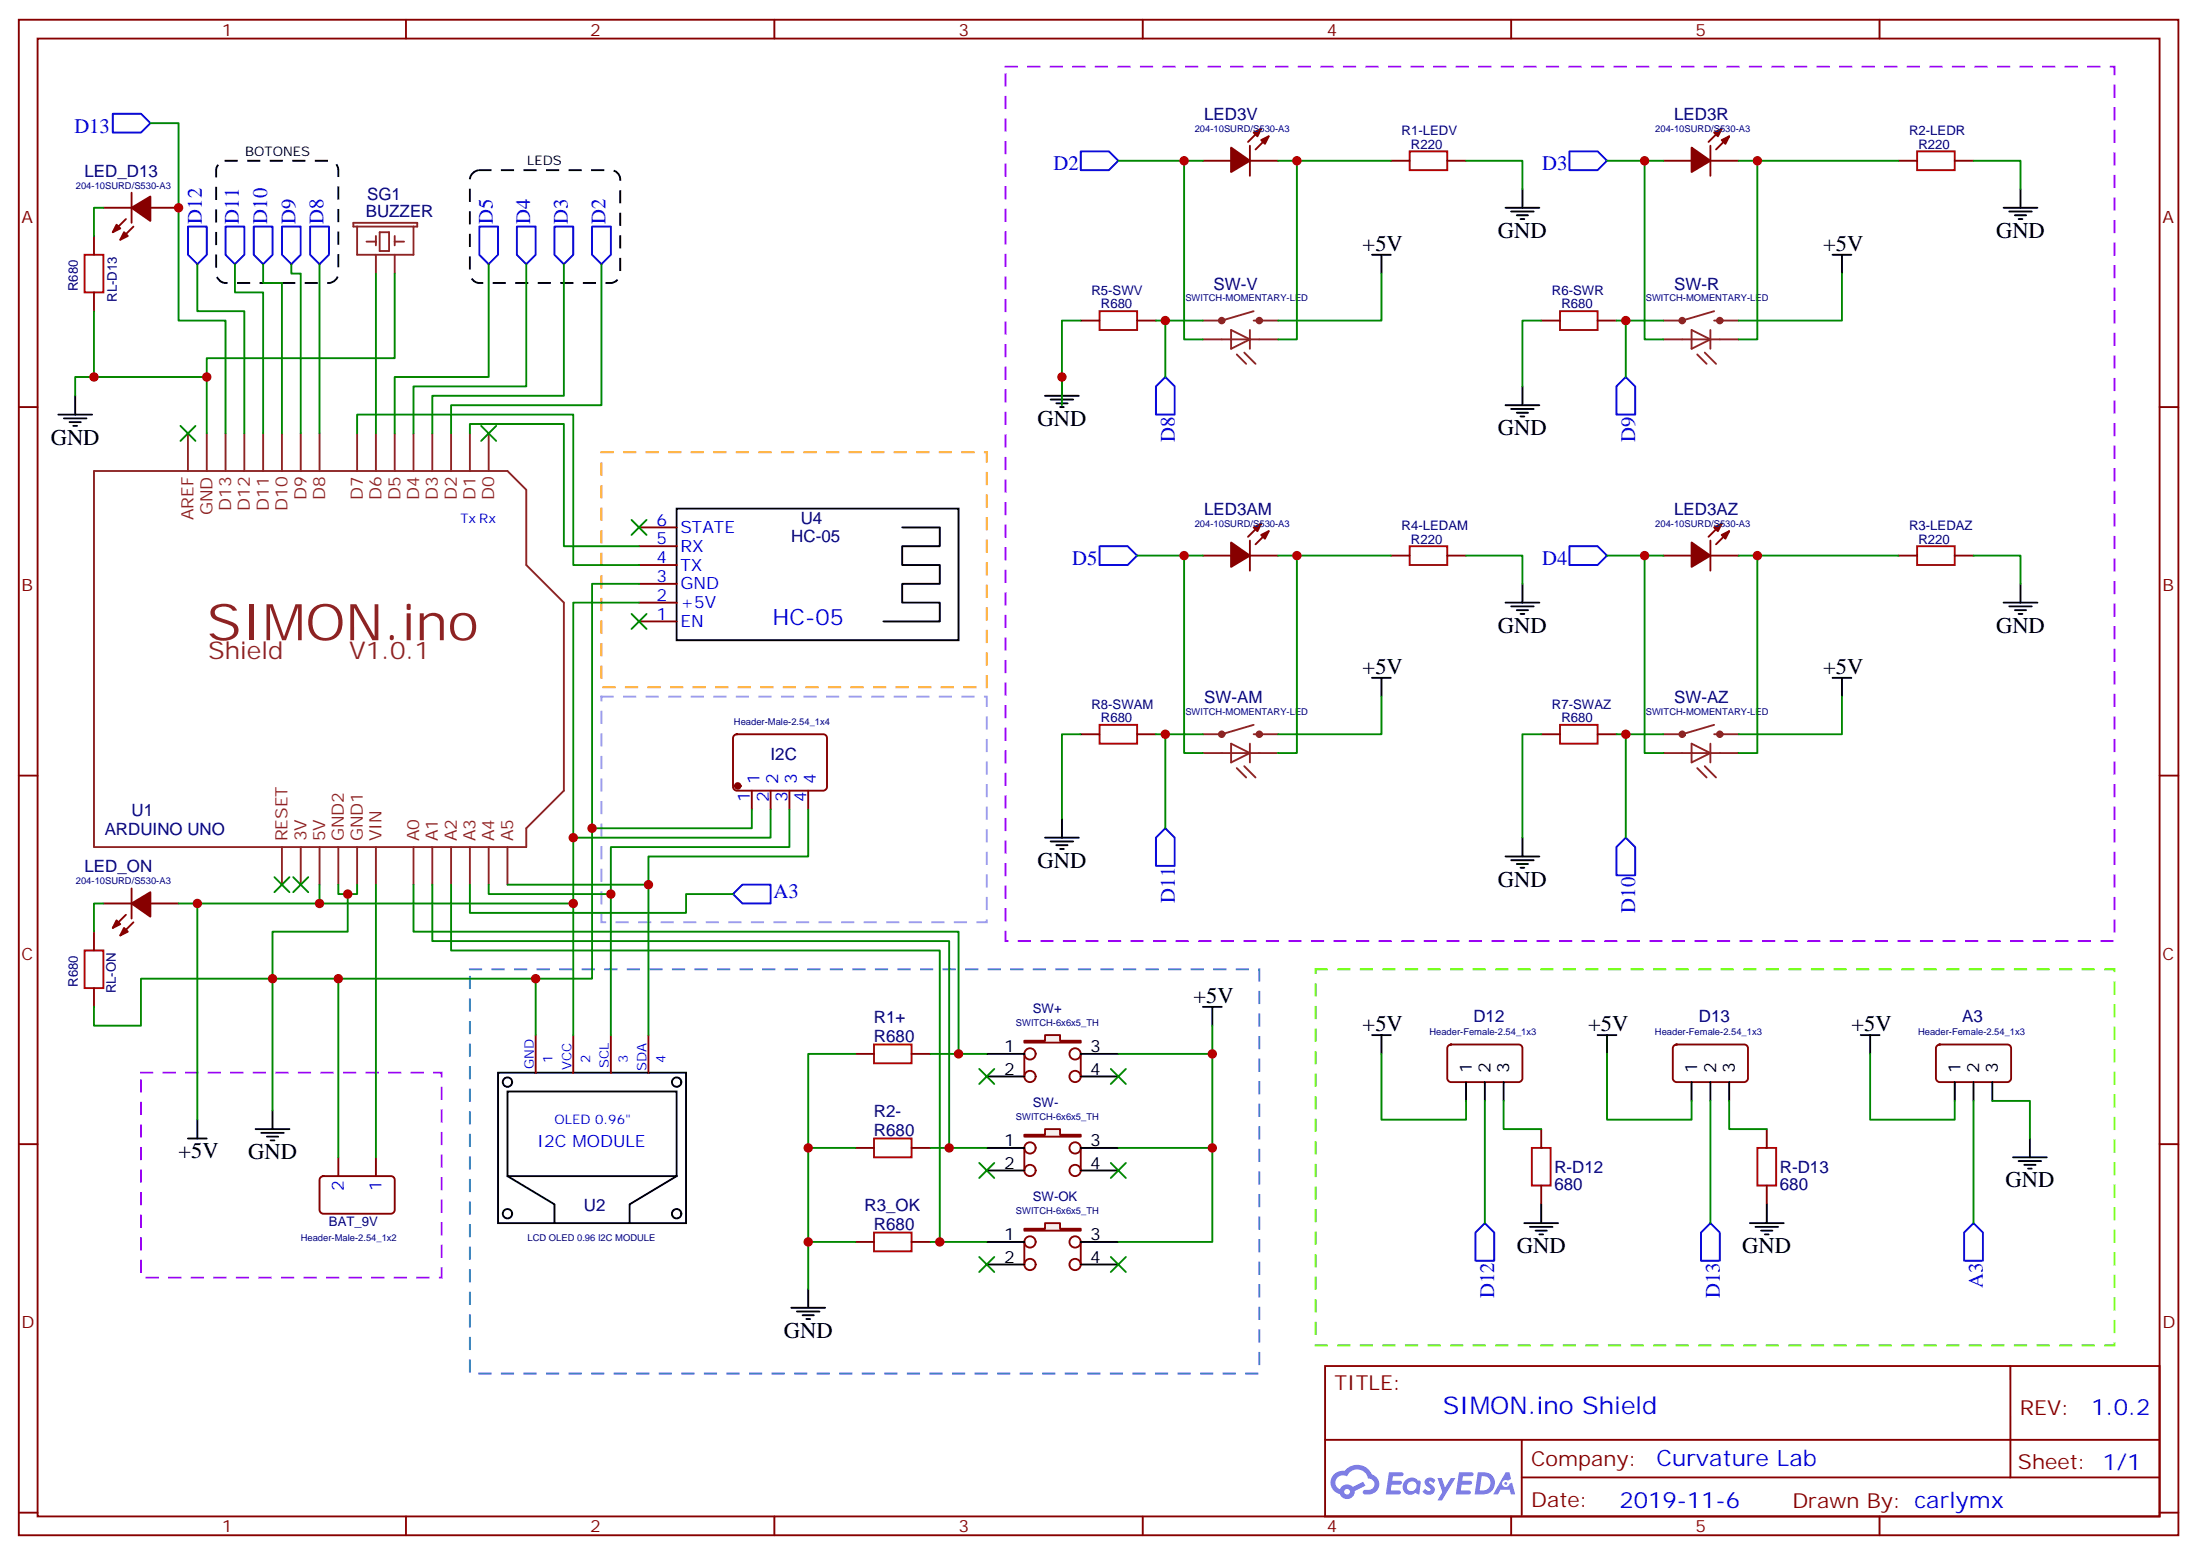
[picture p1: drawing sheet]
<svg xmlns="http://www.w3.org/2000/svg" width="413mm" height="292mm" viewBox="0 0 413 292" stroke-linecap="round" stroke-linejoin="round" font-family="sans-serif">
<path d="M42.3 30.2h19.4a1.76 1.76 0 0 1 1.8 1.7v19.4a1.89 1.89 0 0 1-1.8 1.8h-19.4a1.89 1.89 0 0 1-1.7-1.8v-19.4a1.89 1.89 0 0 1 1.7-1.7M90 31.9h24.7a1.76 1.76 0 0 1 1.7 1.8v17.6a1.89 1.89 0 0 1-1.7 1.8h-24.7a1.89 1.89 0 0 1-1.8-1.8v-17.6a1.89 1.89 0 0 1 1.8-1.8" fill="none" stroke="#000" stroke-width=".35" stroke-dasharray="2.1 2.1"/>
<path d="M88.2 181.9h148.2v75.8h-148.2z" fill="none" stroke="#09f" stroke-width=".35" stroke-dasharray="2.1 2.1"/>
<path d="M112.9 84.8h72.3v44.1h-72.3z" fill="none" stroke="#f90" stroke-width=".35" stroke-dasharray="2.1 2.1"/>
<path d="M246.9 181.9h150v70.5h-150z" fill="none" stroke="#6f0" stroke-width=".35" stroke-dasharray="2.1 2.1"/>
<path d="M188.7 12.5h208.2v164.1h-208.2z" fill="none" stroke="#90f" stroke-width=".35" stroke-dasharray="2.1 2.1"/>
<path d="M112.9 130.7h72.3v42.3h-72.3z" fill="none" stroke="#99f" stroke-width=".35" stroke-dasharray="2.1 2.1"/>
<path d="M26.5 201.3h56.4v38.4h-56.4z" fill="none" stroke="#90c" stroke-width=".35" stroke-dasharray="2.1 2.1"/>
<g fill="none" stroke="#870000" stroke-width=".35">
<path d="M3.5 3.7h405.4v284.3h-405.4zM7.1 7.2h398.2v277.3h-398.2zM76.2 3.7v3.5M145.3 3.7v3.5M214.5 3.7v3.5M283.6 3.7v3.5M352.8 3.7v3.5M3.5 76.4h3.6M405.3 76.4h3.6M3.5 145.5h3.6M405.3 145.5h3.6M3.5 214.7h3.6"/>
<path d="M405.3 214.7h3.6M248.7 256.3h156.6v28.2h-156.6zM377.3 256.3v20.9M248.7 270.1h156.5M285.6 277.2h119.6M285.6 270.1v14.2M3.5 283.8h3.6M76.2 284.5v3.5M145.3 284.5v3.5M214.5 284.5v3.5M283.6 284.5v3.5M352.8 284.5v3.5"/>
<path d="M405.3 283.8h3.6"/>
</g>
<g fill="#5487ff">
<path d="M267.7 277.5a1.22 1.22 0 0 1 1.7 .2l-.4 .6a.47 .47 0 0 0-.3-.4 .47 .47 0 0 0-.5 .2v.1a1.55 1.55 0 0 1 1.1 1.5 1.34 1.34 0 0 1-2.3 .2l.5-.6a.6 .6 0 0 0 .5 .5 .6 .6 0 0 0 .5-.3l-.1-.2a1.25 1.25 0 0 1-.9-1.7z"/>
<path d="M260.7 276.2h1.5a1.22 1.22 0 0 1 1.2 .2 .37 .37 0 0 1-.3 .6h-1.7l-.1 .8h1.5a.37 .37 0 0 1 .3 .4 .37 .37 0 0 1-.3 .4h-1.6l-.2 1.1h.8a1.15 1.15 0 0 1 1.1 .1 .36 .36 0 0 1-.3 .6h-2.5z"/>
<path d="M273.8 276.2h1.6a1.23 1.23 0 0 1 1.1 .2 .37 .37 0 0 1-.3 .6h-1.6l-.2 .8h1.6a.37 .37 0 0 1 .3 .4 .37 .37 0 0 1-.4 .4l-1.6-.1-.1 1.1h.7a1.15 1.15 0 0 1 1.1 .2 .36 .36 0 0 1-.3 .6h-2.4z"/>
<path d="M282.6 276.2h.7l.3 1.3-.6 .3a.69 .69 0 0 0-1 .3 .69 .69 0 0 0 .4 .9 .69 .69 0 0 0 .9-.6l.5-.2 .6 2.2h-.8l-.2-.9h-1.8l-.5 .9h-.8z"/>
<path d="M269.8 277.3h.8l.6 1.8 1.1-1.8h.9l-2.6 4.2h-.8l.9-1.5z"/>
<path d="M277.4 276.2l-.6 4.2h1.3a2.11 2.11 0 0 0 2.5-2.1 2.11 2.11 0 0 0-2.5-2.1zM278.1 277a1.39 1.39 0 0 1 1.7 1.4 1.39 1.39 0 0 1-1.8 1.2h-.3z"/>
<path d="M263.7 277.8a1.47 1.47 0 0 0-.1 2.1 1.47 1.47 0 0 0 2.1 .1l.7 .4 .3-2.3-.2-.3h-.4a1.49 1.49 0 0 0-2.4 0zM264.4 278.2a.91 .91 0 0 1 1.5 .4 .91 .91 0 0 1-1 1.2 .87 .87 0 0 1-.8-.6 .87 .87 0 0 1 .3-1z"/>
<path d="M250.4 276.6a2.18 2.18 0 0 0 1.1 3.7 1.44 1.44 0 0 0 1.6 .9 1.44 1.44 0 0 0 1.2-1.4l2-1.1-.5-.7-1.9 1a1.47 1.47 0 0 0-2.4 .4 1.39 1.39 0 0 1-.7-1.9 1.39 1.39 0 0 1 2-.5 2.08 2.08 0 0 1 2.2-1.3 2.08 2.08 0 0 1 1.8 1.7 1.07 1.07 0 0 1 1.2 1 1.07 1.07 0 0 1-1 1.1h-.7a.43 .43 0 0 0-.5 .4 .43 .43 0 0 0 .4 .5 2.02 2.02 0 0 0 2.3-.8 2.02 2.02 0 0 0-.2-2.5l-.8-.5a2.98 2.98 0 0 0-5.1-.6l-1.1 .1zM252.3 279.9a.55 .55 0 0 1 1.1 0 .55 .55 0 0 1-1.1 0z"/>
<circle cx="282.6" cy="278.3" r=".26"/>
</g>
<g fill="none" stroke="#8c2424" stroke-width=".35">
<path d="M66.3 41.8h12v.7h-12zM67 42.5v5.3h10.6v-5.3M68.8 45.3h1.8M70.6 44.3v1.7M70.6 47.8v3.5M71.3 43.6h1.7v3.5h-1.7zM74.1 44.3v1.7M74.1 47.8v3.5M74.1 45.3h1.7M235.3 58.4l-6 1.7h-3.5M321.7 58.4l-6 1.7h-3.5M225.8 63.7h14.1"/>
<path d="M231.1 61.9l3.5 1.8-3.5 1.7zM232.1 66.5l1.8 1.8M233.5 66.1l2.2 2.2M234.6 61.9v3.5M235.3 60.1h4.6M312.2 63.7h14.1M317.5 61.9l3.5 1.8-3.5 1.7zM318.6 66.5l1.7 1.8M320 66.1l2.1 2.2M321 61.9v3.5M321.7 60.1h4.6M17.6 88.4h77.6l3.6 3.5v14.1l7 7.1v35.2l-7 7.1v3.5h-81.2z"/>
<path d="M35.3 81.3v7.1M38.8 81.3v7.1M42.3 81.3v7.1M45.9 81.3v7.1M49.4 81.3v7.1M52.9 81.3v7.1M56.4 81.3v7.1M60 81.3v7.1M67 81.3v7.1M70.6 81.3v7.1M74.1 81.3v7.1M77.6 81.3v7.1"/>
<path d="M81.1 81.3v7.1M84.7 81.3v7.1M88.2 81.3v7.1M91.7 81.3v7.1M231.1 139.5l3.5 1.8-3.5 1.8zM234.6 139.5v3.6M235.3 136l-6 1.8h-3.5M235.3 137.8h4.6M317.5 139.5l3.5 1.8-3.5 1.8zM321 139.5v3.6M321.7 136l-6 1.8h-3.5M321.7 137.8h4.6"/>
<path d="M52.9 158.9v7.1M56.4 158.9v7.1M60 158.9v7.1M63.5 158.9v7.1M67 158.9v7.1M70.6 158.9v7.1M77.6 158.9v7.1M81.1 158.9v7.1M84.7 158.9v7.1M88.2 158.9v7.1M91.7 158.9v7.1M95.2 158.9v7.1"/>
<path d="M225.8 141.3h14.1M232.1 144.1l1.8 1.8M233.5 143.8l2.2 2.1M312.2 141.3h14.1M318.6 144.1l1.7 1.8M320 143.8l2.1 2.1"/>
</g>
<g fill="none" stroke="#870000" stroke-width=".35">
<path d="M19.4 39h5.3M24.7 36.2v5.6M28.2 39h5.3M225.8 30.2h5.3M234.6 27.3v5.7M234.6 30.2h5.3M236.7 24.2l-2.5 2.4M238.1 25.6l-2.4 2.4M261.1 30.2h3.5M271.6 30.2h3.6M312.2 30.2h5.3M321 30.2h5.3"/>
<path d="M321 27.3v5.7M323.1 24.2l-2.4 2.4M324.6 25.6l-2.5 2.4M356.3 30.2h3.5M366.9 30.2h3.5M17.6 44.3v3.5M17.6 54.9v3.5M23.6 41.1l-2.4 2.5M25 42.5l-2.4 2.5M202.8 60.1h3.6M213.4 60.1h3.6M289.3 60.1h3.5"/>
<path d="M299.9 60.1h3.5M119.9 99h7.1M236.7 98.2l-2.5 2.5M238.1 99.7l-2.4 2.4M323.1 98.2l-2.4 2.5M324.6 99.7l-2.5 2.4M119.9 116.6h7.1M119.9 113.1h7.1M119.9 109.5h7.1M119.9 106h7.1M119.9 102.5h7.1M225.8 104.2h5.3"/>
<path d="M234.6 101.4v5.7M234.6 104.2h5.3M261.1 104.2h3.5M271.6 104.2h3.6M312.2 104.2h5.3M321 101.4v5.7M321 104.2h5.3M356.3 104.2h3.5M366.9 104.2h3.5M202.8 137.8h3.6M213.4 137.8h3.6M289.3 137.8h3.5"/>
<path d="M299.9 137.8h3.5M160.5 197.7h3.5M171.1 197.7h3.5M192.3 197.7v4.3M202.8 197.7v4.3M63.5 217.1v3.6M70.6 217.1v3.6M160.5 215.4h3.5M171.1 215.4h3.5M60.2 220.9l.5-.2h12.7a.71 .71 0 0 1 .7 .7v5.6a.76 .76 0 0 1-.7 .7h-12.7a.76 .76 0 0 1-.7-.7v-5.6zM160.5 233h3.5M171.1 233h3.5"/>
</g>
<g fill="#870000" stroke="#870000" stroke-width=".35">
<path d="M236.7 26.3l1.4-.7-.7 1.4z"/>
<path d="M235.3 24.9l1.4-.7-.7 1.4z"/>
<path d="M231.1 27.7l3.5 2.5-3.5 2.1z"/>
<path d="M323.1 26.3l1.5-.7-.8 1.4z"/>
<path d="M321.7 24.9l1.4-.7-.7 1.4z"/>
<path d="M317.5 27.7l3.5 2.5-3.5 2.1z"/>
<path d="M323.1 100.4l1.5-.7-.8 1.4z"/>
<path d="M321.7 99l1.4-.8-.7 1.5z"/>
<path d="M317.5 101.8l3.5 2.4-3.5 2.2z"/>
<path d="M236.7 100.4l1.4-.7-.7 1.4z"/>
<path d="M235.3 99l1.4-.8-.7 1.5z"/>
<path d="M231.1 101.8l3.5 2.4-3.5 2.2z"/>
<path d="M21.9 42.2l.7 .7-1.4 .7z"/>
<path d="M23.3 43.6l.7 .7-1.4 .7z"/>
<path d="M24.7 39l3.5-2.1v4.6z"/>
</g>
<g fill="none" stroke="#8c2424" stroke-width=".71">
<circle cx="229.3" cy="60.1" r=".35"/>
<circle cx="236.4" cy="60.1" r=".35"/>
<circle cx="315.7" cy="60.1" r=".35"/>
<circle cx="322.8" cy="60.1" r=".35"/>
<circle cx="229.3" cy="137.8" r=".35"/>
<circle cx="236.4" cy="137.8" r=".35"/>
<circle cx="315.7" cy="137.8" r=".35"/>
<circle cx="322.8" cy="137.8" r=".35"/>
</g>
<path d="M264.6 28.4h7v3.5h-7zM359.8 28.4h7.1v3.5h-7.1zM15.9 47.8h3.5v7.1h-3.5zM206.4 58.4h7v3.5h-7zM292.8 58.4h7.1v3.5h-7.1zM264.6 102.5h7v3.5h-7zM359.8 102.5h7.1v3.5h-7.1zM206.4 136h7v3.5h-7zM292.8 136h7.1v3.5h-7.1zM164 196h7.1v3.5h-7.1zM164 213.6h7.1v3.5h-7.1zM164 231.2h7.1v3.6h-7.1z" fill="none" stroke="#a10000" stroke-width=".35"/>
<path d="M127 95.4h52.9v24.7h-52.9zM169.3 99h7.1v3.5h-7.1v3.5h7.1v3.5h-7.1v3.6h7.1v3.5h-10.6" fill="none" stroke="#000" stroke-width=".35"/>
<path d="M192.3 195.3h3.8v-1.1h2.9v1.1h3.8v.3h-10.5z" fill="#f0f0f0" stroke="#870000" stroke-width=".35"/>
<g fill="none" stroke="#870000" stroke-width=".35">
<path d="M192.3 215.4v4.2M202.8 215.4v4.2"/>
<circle cx="193.3" cy="197.7" r="1.06"/>
<circle cx="201.8" cy="197.7" r="1.06"/>
<circle cx="193.3" cy="202" r="1.06"/>
<circle cx="201.8" cy="202" r="1.06"/>
</g>
<path d="M185.2 197.7h7.1M202.8 197.7h7.1M185.2 202h7.1M202.8 202h7.1" fill="none" stroke="#000" stroke-width=".35"/>
<path d="M192.3 212.9h3.8v-1.1h2.9v1.1h3.8v.4h-10.5z" fill="#f0f0f0" stroke="#870000" stroke-width=".35"/>
<g fill="none" stroke="#870000" stroke-width=".35">
<path d="M192.3 233v4.2M202.8 233v4.2"/>
<circle cx="193.3" cy="215.4" r="1.06"/>
<circle cx="193.3" cy="219.6" r="1.06"/>
<circle cx="201.8" cy="219.6" r="1.06"/>
<circle cx="201.8" cy="215.4" r="1.06"/>
</g>
<path d="M185.2 215.4h7.1M185.2 219.6h7.1M202.8 215.4h7.1M202.8 219.6h7.1" fill="none" stroke="#000" stroke-width=".35"/>
<path d="M192.3 230.5h3.8v-1h2.9v1h3.8v.4h-10.5z" fill="#f0f0f0" stroke="#870000" stroke-width=".35"/>
<g fill="none" stroke="#870000" stroke-width=".35">
<path d="M137.8 138l.5-.2h16.2a.71 .71 0 0 1 .7 .7v9.1a.76 .76 0 0 1-.7 .7h-16.2a.76 .76 0 0 1-.7-.7v-9.1zM141.1 148.3v3.6M144.6 148.3v3.6M148.2 148.3v3.6M151.7 148.3v3.6M17.6 174.8v3.5M19.4 169.5h5.3M23.6 171.6l-2.4 2.5M24.7 166.7v5.6M25 173l-2.4 2.5M28.2 169.5h5.3M17.6 185.4v3.5"/>
<path d="M100.5 194.2v7.1M107.6 194.2v7.1M114.7 194.2v7.1M121.7 194.2v7.1M271.9 196.2l.4-.2h12.7a.71 .71 0 0 1 .8 .7v5.6a.76 .76 0 0 1-.8 .7h-12.7a.76 .76 0 0 1-.7-.7v-5.6zM314.2 196.2l.5-.2h12.7a.71 .71 0 0 1 .7 .7v5.6a.76 .76 0 0 1-.7 .7h-12.7a.76 .76 0 0 1-.7-.7v-5.6zM363.6 196.2l.5-.2h12.7a.71 .71 0 0 1 .7 .7v5.6a.76 .76 0 0 1-.7 .7h-12.7a.76 .76 0 0 1-.7-.7v-5.6zM289.3 211.8v3.6M331.6 211.8v3.6M289.3 222.4v3.6M331.6 222.4v3.6"/>
<circle cx="193.3" cy="233" r="1.06"/>
<circle cx="193.3" cy="237.2" r="1.06"/>
<circle cx="201.8" cy="237.2" r="1.06"/>
<circle cx="201.8" cy="233" r="1.06"/>
</g>
<g fill="none" stroke="#000" stroke-width=".35">
<path d="M282.6 39h6.3M283.6 39.7h4.3M285.8 35.5v3.5M376.1 39h6.3M377.1 39.7h4.3M379.2 35.5v3.5M257.5 47.8h3.6M259.3 47.8v3.5M284.7 40.4h2.1M285.4 41.1h.7M344 47.8h3.5M345.7 47.8v3.5"/>
<path d="M378.2 40.4h2.1M378.9 41.1h.7M10.9 77.8h6.4M12 78.5h4.2M13.1 79.2h2.1M13.8 79.9h.7M14.1 74.3v3.5M196.1 74.3h6.4M197.2 75h4.2M198.3 75.7h2.1M199 76.4h.7M199.3 70.7v3.6"/>
<path d="M282.6 76h6.3M283.6 76.7h4.3M284.7 77.4h2.1M285.4 78.1h.7M285.8 72.5v3.5M282.6 113.1h6.3M283.6 113.8h4.3M284.7 114.5h2.1M285.4 115.2h.7M285.8 109.5v3.6M376.1 113.1h6.3M377.1 113.8h4.3"/>
<path d="M378.2 114.5h2.1M378.9 115.2h.7M379.2 109.5v3.6M257.5 127.2h3.6M259.3 127.2v3.5M344 127.2h3.5M345.7 127.2v3.5M196.1 157.2h6.4M197.2 157.9h4.2M198.3 158.6h2.1M199 159.3h.7M199.3 153.6v3.6"/>
<path d="M285.8 157.2v3.5M282.6 160.7h6.3M283.6 161.4h4.3M284.7 162.1h2.1M285.4 162.8h.7M225.8 188.9h3.5M227.5 188.9v3.5M257.5 194.2h3.6M259.3 194.2v3.5M299.9 194.2h3.5M301.6 194.2v3.5M349.2 194.2h3.6"/>
<path d="M351 194.2v3.5M35.3 213.6h3.5M37 210.1v3.5M48 211.8h6.3M49 212.5h4.3M50.1 213.3h2.1M50.8 214h.7M51.2 208.3v3.5M93.5 201.3h35.3v28.2h-35.3zM95.2 204.8h31.8v15.9h-31.8zM275.2 203v3.6M278.7 203v3.6"/>
<path d="M282.2 203v3.6M317.5 203v3.6M321 203v3.6M324.6 203v3.6M366.9 203v3.6M370.4 203v3.6M373.9 203v3.6M377.8 217.1h6.4M378.9 217.8h4.2M379.9 218.5h2.2M380.6 219.3h.8M381 213.6v3.5"/>
<path d="M95.2 220.7l8.9 5.3v3.5M127 220.7l-8.8 5.3v3.5M185.2 233h7.1M185.2 237.2h7.1M202.8 233h7.1M202.8 237.2h7.1M286.1 229.5h6.4M287.2 230.2h4.2M288.2 230.9h2.1M288.9 231.6h.7M289.3 226v3.5M328.4 229.5h6.4"/>
<path d="M329.5 230.2h4.2M330.6 230.9h2.1M331.3 231.6h.7M331.6 226v3.5M148.5 245.4h6.4M149.6 246.1h4.2M150.6 246.8h2.2M151.3 247.5h.7M151.7 241.8v3.6"/>
<circle cx="95.3" cy="203" r=".88"/>
<circle cx="127" cy="203" r=".88"/>
<circle cx="95.3" cy="227.7" r=".88"/>
<circle cx="127" cy="227.7" r=".88"/>
</g>
<g fill="#870000" stroke="#870000" stroke-width=".35">
<path d="M21.9 172.7l.7 .7-1.4 .7z"/>
<path d="M23.3 174.1l.7 .7-1.4 .7z"/>
<path d="M24.7 169.5l3.5-2.1v4.6z"/>
<circle cx="138.5" cy="147.5" r=".53"/>
</g>
<path d="M15.9 178.3h3.5v7.1h-3.5zM287.5 215.4h3.5v7h-3.5zM329.8 215.4h3.6v7h-3.6z" fill="none" stroke="#a10000" stroke-width=".35"/>
<g fill="none" stroke="#00f" stroke-width=".35">
<path d="M21.2 21.3h5.3l1.7 1.8-1.7 1.8h-5.3zM202.8 28.4h5.3l1.8 1.8-1.8 1.7h-5.3zM294.6 28.4h5.3l1.7 1.8-1.7 1.7h-5.3zM35.3 42.5h3.5v5.3l-1.8 1.8-1.7-1.8zM42.3 42.5h3.6v5.3l-1.8 1.8-1.8-1.8zM47.6 42.5h3.6v5.3l-1.8 1.8-1.8-1.8zM52.9 42.5h3.5v5.3l-1.7 1.8-1.8-1.8zM58.2 42.5h3.5v5.3l-1.7 1.8-1.8-1.8zM90 42.5h3.5v5.3l-1.8 1.8-1.7-1.8zM97 42.5h3.5v5.3l-1.7 1.8-1.8-1.8zM104.1 42.5h3.5v5.3l-1.8 1.8-1.7-1.8zM111.1 42.5h3.6v5.3l-1.8 1.8-1.8-1.8z"/>
<path d="M218.7 70.7l1.8 1.8v5.3h-3.5v-5.3zM305.2 70.7l1.7 1.8v5.3h-3.5v-5.3zM206.4 102.5h5.3l1.7 1.7-1.7 1.8h-5.3zM294.6 102.5h5.3l1.7 1.7-1.7 1.8h-5.3zM218.7 155.4l1.8 1.8v5.3h-3.5v-5.3zM305.2 157.2l1.7 1.7v5.3h-3.5v-5.3zM137.6 167.7l1.7-1.7h5.3v3.5h-5.3zM278.7 229.5l1.8 1.7v5.3h-3.6v-5.3zM321 229.5l1.8 1.7v5.3h-3.5v-5.3zM370.4 229.5l1.8 1.7v5.3h-3.5v-5.3z"/>
</g>
<g fill="none" stroke="#008700" stroke-width=".35">
<path d="M19.4 39h-1.8v5.3M28.2 23.1h5.3v37h8.8v21.2M209.9 30.2h12.3M225.8 30.2h-3.6v33.5h3.6M239.9 30.2h21.2M243.4 30.2v33.5h-3.5M275.2 30.2h10.6v5.3M301.6 30.2h7.1M312.2 30.2h-3.5v33.5h3.5M326.3 30.2h30M329.8 30.2v33.5h-3.5M370.4 30.2h8.8v5.3"/>
<path d="M17.6 58.4v12.3M37 49.6v8.8h8.9v22.9M44.1 49.6v5.3h5.3v26.4M49.4 49.6v3.5h3.5v28.2M54.7 49.6v1.7h1.7v30M60 49.6v31.7M70.6 51.3v30M74.1 51.3v15.9h-35.3v3.5M91.7 49.6v21.1h-17.6v10.6M98.8 49.6v22.9h-21.2v8.8M105.8 49.6v24.7h-24.7v7M112.9 49.6v26.4h-28.2v5.3"/>
<path d="M259.3 51.3v8.8h-19.4M345.7 51.3v8.8h-19.4M14.1 74.3v-3.6h24.7v10.6M202.8 60.1h-3.5v15.9M217 60.1h8.8M218.7 60.1v10.6M289.3 60.1h-3.5v12.4M303.4 60.1h8.8M305.2 60.1v10.6M67 81.3v-3.5h40.6v28.2h12.3M88.2 81.3v-1.7h17.6v22.9h14.1M119.9 113.1h-12.3v56.4"/>
<path d="M119.9 109.5h-8.8v74.1h-10.6M213.4 104.2h8.8M225.8 104.2h-3.6v37.1h3.6M239.9 104.2h21.2M243.4 104.2v37.1h-3.5M275.2 104.2h10.6v5.3M301.6 104.2h7.1M312.2 104.2h-3.5v37.1h3.5M326.3 104.2h30M329.8 104.2v37.1h-3.5M370.4 104.2h8.8v5.3M202.8 137.8h-3.5v15.8"/>
<path d="M217 137.8h8.8M218.7 137.8v17.6M259.3 130.7v7.1h-19.4M289.3 137.8h-3.5v19.4M303.4 137.8h8.8M305.2 137.8v19.4M345.7 130.7v7.1h-19.4M141.1 151.9v3.5h-30M144.6 151.9v5.3h-37M148.2 151.9v7h-33.5v8.8M151.7 151.9v8.8h-30v5.3M19.4 169.5h-1.8v5.3"/>
<path d="M33.5 169.5h26.5M37 169.5v40.6M60 166v3.5h47.6v24.7M63.5 166v1.7h1.8v7.1h-14.1v33.5M67 166v1.7h-1.7M70.6 166v51.1M77.6 166v8.8h102.3v22.9h-5.3M81.1 166v10.6h97.1v38.8h7M84.7 166v12.3h91.7v54.7h8.8M88.2 166v5.3h40.6v-3.6h8.8M91.7 166v1.7h23v26.5M95.2 166h26.5v28.2"/>
<path d="M17.6 188.9v3.5h8.9v-8.8h37v33.5M63.5 183.6h37v10.6M160.5 197.7h-8.8v17.7M179.9 197.7h5.3M227.5 192.4v5.3h-17.6M227.5 197.7v17.7h-17.6M259.3 197.7v12.4h15.9v-3.5M301.6 197.7v12.4h15.9v-3.5M351 197.7v12.4h15.9v-3.5M160.5 215.4h-8.8v17.6M174.6 215.4h3.6M227.5 215.4v17.6h-17.6"/>
<path d="M278.7 206.6v22.9M282.2 206.6v5.2h7.1M321 206.6v22.9M324.6 206.6v5.2h7M370.4 206.6v22.9M373.9 206.6h7.1v7M160.5 233h-8.8v8.8M174.6 233h1.8"/>
</g>
<g fill="#c00">
<circle cx="176.4" cy="233" r=".88"/>
<circle cx="179.9" cy="197.7" r=".88"/>
<circle cx="227.5" cy="197.7" r=".88"/>
<circle cx="33.5" cy="39" r=".88"/>
<circle cx="121.7" cy="166" r=".88"/>
<circle cx="107.6" cy="157.2" r=".88"/>
<circle cx="151.7" cy="233" r=".88"/>
<circle cx="107.6" cy="169.5" r=".88"/>
<circle cx="100.5" cy="183.6" r=".88"/>
<circle cx="218.7" cy="137.8" r=".88"/>
<circle cx="218.7" cy="60.1" r=".88"/>
<circle cx="17.6" cy="70.7" r=".88"/>
<circle cx="38.8" cy="70.7" r=".88"/>
<circle cx="63.5" cy="183.6" r=".88"/>
<circle cx="308.7" cy="104.2" r=".88"/>
<circle cx="222.3" cy="30.2" r=".88"/>
<circle cx="329.8" cy="104.2" r=".88"/>
<circle cx="243.4" cy="104.2" r=".88"/>
<circle cx="243.4" cy="30.2" r=".88"/>
<circle cx="329.8" cy="30.2" r=".88"/>
<circle cx="308.7" cy="30.2" r=".88"/>
<circle cx="222.3" cy="104.2" r=".88"/>
<circle cx="65.3" cy="167.7" r=".88"/>
<circle cx="51.2" cy="183.6" r=".88"/>
<circle cx="199.3" cy="70.7" r=".88"/>
<circle cx="305.2" cy="60.1" r=".88"/>
<circle cx="305.2" cy="137.8" r=".88"/>
<circle cx="151.7" cy="215.4" r=".88"/>
<circle cx="111.1" cy="155.4" r=".88"/>
<circle cx="114.7" cy="167.7" r=".88"/>
<circle cx="60" cy="169.5" r=".88"/>
<circle cx="227.5" cy="215.4" r=".88"/>
<circle cx="178.2" cy="215.4" r=".88"/>
<circle cx="37" cy="169.5" r=".88"/>
</g>
<g fill="#c00" stroke="#008700" stroke-width=".35">
<path d="M33.9 79.9l2.8 2.8zM36.7 79.9l-2.8 2.8z"/>
<path d="M55 164.6l2.9 2.8zM57.9 164.6l-2.9 2.8z"/>
<path d="M51.5 164.6l2.8 2.8zM54.3 164.6l-2.8 2.8z"/>
<path d="M118.5 115.2l2.9 2.8zM121.4 115.2l-2.9 2.8z"/>
<path d="M118.5 97.5l2.9 2.9zM121.4 97.5l-2.9 2.9z"/>
<path d="M90.3 79.9l2.8 2.8zM93.1 79.9l-2.8 2.8z"/>
<path d="M208.5 218.2l2.8 2.8zM211.3 218.2l-2.8 2.8z"/>
<path d="M208.5 235.8l2.8 2.9zM208.5 238.7l2.8-2.9z"/>
<path d="M208.5 200.6l2.8 2.8zM211.3 200.6l-2.8 2.8z"/>
<path d="M183.8 200.6l2.8 2.8zM186.6 200.6l-2.8 2.8z"/>
<path d="M183.8 218.2l2.8 2.8zM186.6 218.2l-2.8 2.8z"/>
<path d="M183.8 235.8l2.8 2.9zM183.8 238.7l2.8-2.9z"/>
</g>
<text font-size="9.5" fill="#8d2323" x="38.8" y="120.1">SIMON.ino</text>
<g font-size="4.6" fill="#8d2323">
<text x="39.1" y="123.6">Shield</text>
<text x="65.5" y="123.6">V1.0.1</text>
</g>
<text font-size="4.6" fill="#00f" x="270.8" y="265.3">SIMON.ino Shield</text>
<g font-size="4.2">
<text x="255.8" y="47.1">+5V</text>
<text x="281.2" y="44.6">GND</text>
<text x="342.2" y="47.1">+5V</text>
<text x="374.6" y="44.6">GND</text>
<text x="9.5" y="83.4">GND</text>
<text x="194.7" y="79.9">GND</text>
<text x="281.2" y="81.7">GND</text>
<text x="281.2" y="118.7">GND</text>
<text x="374.6" y="118.7">GND</text>
<text x="255.8" y="126.5">+5V</text>
<text x="342.2" y="126.5">+5V</text>
<text x="194.7" y="162.8">GND</text>
<text x="281.2" y="166.3">GND</text>
<text x="224" y="188.2">+5V</text>
<text x="255.8" y="193.5">+5V</text>
<text x="298.1" y="193.5">+5V</text>
<text x="347.5" y="193.5">+5V</text>
<text x="33.5" y="217.3">+5V</text>
<text x="46.6" y="217.5">GND</text>
<text x="376.4" y="222.8">GND</text>
<text x="284.7" y="235.1">GND</text>
<text x="327" y="235.1">GND</text>
<text x="147.1" y="251">GND</text>
</g>
<g font-size="4.2" fill="#00f">
<text x="145" y="117.3">HC-05</text>
<text x="392.5" y="265.6">1.0.2</text>
<text x="310.9" y="275.1">Curvature Lab</text>
<text x="304" y="282.9">2019-11-6</text>
</g>
<g font-size="3.9" fill="#00f">
<text x="14" y="24.9">D13</text>
<text x="197.7" y="31.9">D2</text>
<text x="289.4" y="31.9">D3</text>
<text x="37.9" y="42" transform="rotate(-90 37.9 42)">D12</text>
<text x="44.9" y="42" transform="rotate(-90 44.9 42)">D11</text>
<text x="50.1" y="42" transform="rotate(-90 50.1 42)">D10</text>
<text x="55.4" y="42" transform="rotate(-90 55.4 42)">D9</text>
<text x="60.7" y="42" transform="rotate(-90 60.7 42)">D8</text>
<text x="92.5" y="42" transform="rotate(-90 92.5 42)">D5</text>
<text x="99.5" y="42" transform="rotate(-90 99.5 42)">D4</text>
<text x="106.6" y="42" transform="rotate(-90 106.6 42)">D3</text>
<text x="113.6" y="42" transform="rotate(-90 113.6 42)">D2</text>
<text x="220.5" y="82.9" transform="rotate(-90 220.5 82.9)">D8</text>
<text x="306.9" y="82.9" transform="rotate(-90 306.9 82.9)">D9</text>
<text x="201.2" y="106">D5</text>
<text x="289.4" y="106">D4</text>
<text x="145.2" y="168.5">A3</text>
<text x="220.5" y="169.3" transform="rotate(-90 220.5 169.3)">D11</text>
<text x="306.9" y="171.2" transform="rotate(-90 306.9 171.2)">D10</text>
<text x="280.5" y="243.5" transform="rotate(-90 280.5 243.5)">D12</text>
<text x="322.8" y="243.5" transform="rotate(-90 322.8 243.5)">D13</text>
<text x="372.2" y="241.7" transform="rotate(-90 372.2 241.7)">A3</text>
</g>
<g font-size="3.9" fill="#800">
<text x="250.5" y="260.9">TITLE:</text>
<text x="379.1" y="265.6">REV:</text>
<text x="287.4" y="275.1">Company:</text>
<text x="378.7" y="275.7">Sheet: 1/1</text>
<text x="287.4" y="282.8">Date:</text>
<text x="336.4" y="282.8">Drawn By: carlymx</text>
</g>
<g font-size="3.2" fill="#800">
<text x="41.6" y="6.7">1</text>
<text x="110.8" y="6.7">2</text>
<text x="179.9" y="6.7">3</text>
<text x="249.1" y="6.7">4</text>
<text x="318.2" y="6.7">5</text>
<text x="4.1" y="41.8">A</text>
<text x="405.9" y="41.8">A</text>
<text x="4.1" y="110.9">B</text>
<text x="405.9" y="110.9">B</text>
<text x="4.1" y="180.1">C</text>
<text x="405.9" y="180.1">C</text>
<text x="4.1" y="249.2">D</text>
<text x="405.9" y="249.2">D</text>
<text x="41.6" y="287.5">1</text>
<text x="110.8" y="287.5">2</text>
<text x="179.9" y="287.5">3</text>
<text x="249.1" y="287.5">4</text>
<text x="318.2" y="287.5">5</text>
</g>
<g font-size="3.2" fill="#000080">
<text x="226" y="22.6">LED3V</text>
<text x="314.2" y="22.6">LED3R</text>
<text x="15.9" y="33.2">LED_D13</text>
<text x="68.7" y="40.7">BUZZER</text>
<text x="68.9" y="37.5">SG1</text>
<text x="227.8" y="54.4">SW-V</text>
<text x="314.2" y="54.4">SW-R</text>
<text x="148.5" y="101.8">HC-05</text>
<text x="150.3" y="98.2">U4</text>
<text x="226" y="96.7">LED3AM</text>
<text x="314.2" y="96.7">LED3AZ</text>
<text x="226" y="132">SW-AM</text>
<text x="314.2" y="132">SW-AZ</text>
<text x="144.6" y="142.5">I2C</text>
<text x="24.7" y="153.1">U1</text>
<text x="19.7" y="156.7">ARDUINO UNO</text>
<text x="15.9" y="163.7">LED_ON</text>
<text x="164" y="191.9">R1+</text>
<text x="276.6" y="191.7">D12</text>
<text x="318.9" y="191.7">D13</text>
<text x="368.3" y="191.7">A3</text>
<text x="164" y="195.4">R680</text>
<text x="164" y="209.6">R2-</text>
<text x="164" y="213.1">R680</text>
<text x="291.7" y="220">R-D12</text>
<text x="334.1" y="220">R-D13</text>
<text x="109.6" y="227.2">U2</text>
<text x="162.3" y="227.2">R3_OK</text>
<text x="291.7" y="223.3">680</text>
<text x="334.1" y="223.3">680</text>
<text x="164" y="230.7">R680</text>
</g>
<g font-size="3.2" fill="#8d2323">
<text x="43.4" y="95.9" transform="rotate(-90 43.4 95.9)">D13</text>
<text x="46.9" y="95.9" transform="rotate(-90 46.9 95.9)">D12</text>
<text x="50.4" y="95.9" transform="rotate(-90 50.4 95.9)">D11</text>
<text x="54" y="95.9" transform="rotate(-90 54 95.9)">D10</text>
<text x="57.5" y="93.9" transform="rotate(-90 57.5 93.9)">D9</text>
<text x="61" y="93.9" transform="rotate(-90 61 93.9)">D8</text>
<text x="68.1" y="93.9" transform="rotate(-90 68.1 93.9)">D7</text>
<text x="71.6" y="93.9" transform="rotate(-90 71.6 93.9)">D6</text>
<text x="75.1" y="93.9" transform="rotate(-90 75.1 93.9)">D5</text>
<text x="78.7" y="93.9" transform="rotate(-90 78.7 93.9)">D4</text>
<text x="82.2" y="93.9" transform="rotate(-90 82.2 93.9)">D3</text>
<text x="85.7" y="93.9" transform="rotate(-90 85.7 93.9)">D2</text>
<text x="89.3" y="93.9" transform="rotate(-90 89.3 93.9)">D1</text>
<text x="92.8" y="93.9" transform="rotate(-90 92.8 93.9)">D0</text>
<text x="36.3" y="97.6" transform="rotate(-90 36.3 97.6)">AREF</text>
<text x="39.9" y="96.7" transform="rotate(-90 39.9 96.7)">GND</text>
<text x="54" y="157.9" transform="rotate(-90 54 157.9)">RESET</text>
<text x="57.5" y="157.9" transform="rotate(-90 57.5 157.9)">3V</text>
<text x="61" y="157.9" transform="rotate(-90 61 157.9)">5V</text>
<text x="64.6" y="157.9" transform="rotate(-90 64.6 157.9)">GND2</text>
<text x="68.1" y="157.9" transform="rotate(-90 68.1 157.9)">GND1</text>
<text x="71.6" y="157.9" transform="rotate(-90 71.6 157.9)">VIN</text>
<text x="78.7" y="157.9" transform="rotate(-90 78.7 157.9)">A0</text>
<text x="82.2" y="157.9" transform="rotate(-90 82.2 157.9)">A1</text>
<text x="85.7" y="157.9" transform="rotate(-90 85.7 157.9)">A2</text>
<text x="89.3" y="157.9" transform="rotate(-90 89.3 157.9)">A3</text>
<text x="92.8" y="157.9" transform="rotate(-90 92.8 157.9)">A4</text>
<text x="96.3" y="157.9" transform="rotate(-90 96.3 157.9)">A5</text>
</g>
<g font-size="3.2" fill="#00f">
<text x="123.2" y="98.6">6</text>
<text x="127.7" y="100">STATE</text>
<text x="123.2" y="105.7">4</text>
<text x="123.2" y="102.1">5</text>
<text x="127.7" y="107.1">TX</text>
<text x="127.7" y="103.5">RX</text>
<text x="123.2" y="112.7">2</text>
<text x="123.2" y="109.2">3</text>
<text x="127.7" y="110.6">GND</text>
<text x="123.2" y="116.2">1</text>
<text x="127.7" y="117.7">EN</text>
<text x="127.7" y="114.1">+5V</text>
<text x="142.5" y="147" transform="rotate(-90 142.5 147)">1</text>
<text x="146" y="147" transform="rotate(-90 146 147)">2</text>
<text x="149.6" y="147" transform="rotate(-90 149.6 147)">3</text>
<text x="153.1" y="147" transform="rotate(-90 153.1 147)">4</text>
<text x="140.8" y="150.5" transform="rotate(-90 140.8 150.5)">1</text>
<text x="144.3" y="150.5" transform="rotate(-90 144.3 150.5)">2</text>
<text x="147.8" y="150.5" transform="rotate(-90 147.8 150.5)">3</text>
<text x="151.3" y="150.5" transform="rotate(-90 151.3 150.5)">4</text>
<text x="100.8" y="215.1">I2C MODULE</text>
<text x="64.6" y="223.4" transform="rotate(-90 64.6 223.4)">2</text>
<text x="71.6" y="223.4" transform="rotate(-90 71.6 223.4)">1</text>
</g>
<g font-size="3.2">
<text x="188.5" y="197.4">1</text>
<text x="204.6" y="197.4">3</text>
<text x="188.5" y="201.6">2</text>
<text x="204.6" y="201.6">4</text>
<text x="276.2" y="201.3" transform="rotate(-90 276.2 201.3)">1</text>
<text x="279.8" y="201.3" transform="rotate(-90 279.8 201.3)">2</text>
<text x="283.3" y="201.3" transform="rotate(-90 283.3 201.3)">3</text>
<text x="318.6" y="201.3" transform="rotate(-90 318.6 201.3)">1</text>
<text x="322.1" y="201.3" transform="rotate(-90 322.1 201.3)">2</text>
<text x="325.6" y="201.3" transform="rotate(-90 325.6 201.3)">3</text>
<text x="367.9" y="201.3" transform="rotate(-90 367.9 201.3)">1</text>
<text x="371.5" y="201.3" transform="rotate(-90 371.5 201.3)">2</text>
<text x="375" y="201.3" transform="rotate(-90 375 201.3)">3</text>
<text x="188.5" y="215">1</text>
<text x="204.6" y="215">3</text>
<text x="188.5" y="219.3">2</text>
<text x="204.6" y="219.3">4</text>
<text x="188.5" y="232.7">1</text>
<text x="204.6" y="232.7">3</text>
<text x="188.5" y="236.9">2</text>
<text x="204.6" y="236.9">4</text>
</g>
<g font-size="2.5">
<text x="46" y="29.3">BOTONES</text>
<text x="99" y="31">LEDS</text>
</g>
<g font-size="2.5" fill="#000080">
<text x="263.1" y="25.4">R1-LEDV</text>
<text x="264.8" y="27.9">R220</text>
<text x="358.3" y="25.4">R2-LEDR</text>
<text x="360.1" y="27.9">R220</text>
<text x="14.6" y="54.6" transform="rotate(-90 14.6 54.6)">R680</text>
<text x="21.9" y="56.6" transform="rotate(-90 21.9 56.6)">RL-D13</text>
<text x="204.9" y="55.4">R5-SWV</text>
<text x="206.6" y="57.9">R680</text>
<text x="291.3" y="55.4">R6-SWR</text>
<text x="293.1" y="57.9">R680</text>
<text x="263.1" y="99.5">R4-LEDAM</text>
<text x="264.8" y="102">R220</text>
<text x="358.3" y="99.5">R3-LEDAZ</text>
<text x="360.1" y="102">R220</text>
<text x="204.9" y="133">R8-SWAM</text>
<text x="206.6" y="135.5">R680</text>
<text x="291.3" y="133">R7-SWAZ</text>
<text x="293.1" y="135.5">R680</text>
<text x="14.6" y="185.1" transform="rotate(-90 14.6 185.1)">R680</text>
<text x="21.8" y="186.4" transform="rotate(-90 21.8 186.4)">RL-ON</text>
<text x="193.9" y="190">SW+</text>
<text x="193.9" y="207.6">SW-</text>
<text x="193.9" y="225.2">SW-OK</text>
<text x="61.7" y="230">BAT_9V</text>
</g>
<g font-size="2.5" fill="#00f">
<text x="86.4" y="98">Tx Rx</text>
<text x="100.2" y="200.6" transform="rotate(-90 100.2 200.6)">GND</text>
<text x="103.7" y="199.5" transform="rotate(-90 103.7 199.5)">1</text>
<text x="107.2" y="200.7" transform="rotate(-90 107.2 200.7)">VCC</text>
<text x="110.8" y="199.5" transform="rotate(-90 110.8 199.5)">2</text>
<text x="114.3" y="200.4" transform="rotate(-90 114.3 200.4)">SCL</text>
<text x="117.8" y="199.5" transform="rotate(-90 117.8 199.5)">3</text>
<text x="121.4" y="200.9" transform="rotate(-90 121.4 200.9)">SDA</text>
<text x="124.9" y="199.5" transform="rotate(-90 124.9 199.5)">4</text>
<text x="104.1" y="210.9">OLED 0.96&quot;</text>
</g>
<g font-size="1.8" fill="#000080">
<text x="224.3" y="24.8">204-10SURD/S530-A3</text>
<text x="310.7" y="24.8">204-10SURD/S530-A3</text>
<text x="14.2" y="35.4">204-10SURD/S530-A3</text>
<text x="222.5" y="56.5">SWITCH-MOMENTARY-LED</text>
<text x="308.9" y="56.5">SWITCH-MOMENTARY-LED</text>
<text x="224.3" y="98.8">204-10SURD/S530-A3</text>
<text x="310.7" y="98.8">204-10SURD/S530-A3</text>
<text x="137.8" y="136">Header-Male-2.54_1x4</text>
<text x="222.5" y="134.1">SWITCH-MOMENTARY-LED</text>
<text x="308.9" y="134.1">SWITCH-MOMENTARY-LED</text>
<text x="14.2" y="165.9">204-10SURD/S530-A3</text>
<text x="190.7" y="192.4">SWITCH-6x6x5_TH</text>
<text x="268.3" y="194.2">Header-Female-2.54_1x3</text>
<text x="310.6" y="194.2">Header-Female-2.54_1x3</text>
<text x="360" y="194.2">Header-Female-2.54_1x3</text>
<text x="190.7" y="210.1">SWITCH-6x6x5_TH</text>
<text x="190.7" y="227.7">SWITCH-6x6x5_TH</text>
<text x="56.4" y="232.9">Header-Male-2.54_1x2</text>
<text x="99" y="232.9">LCD OLED 0.96 I2C MODULE</text>
</g>
</svg>
